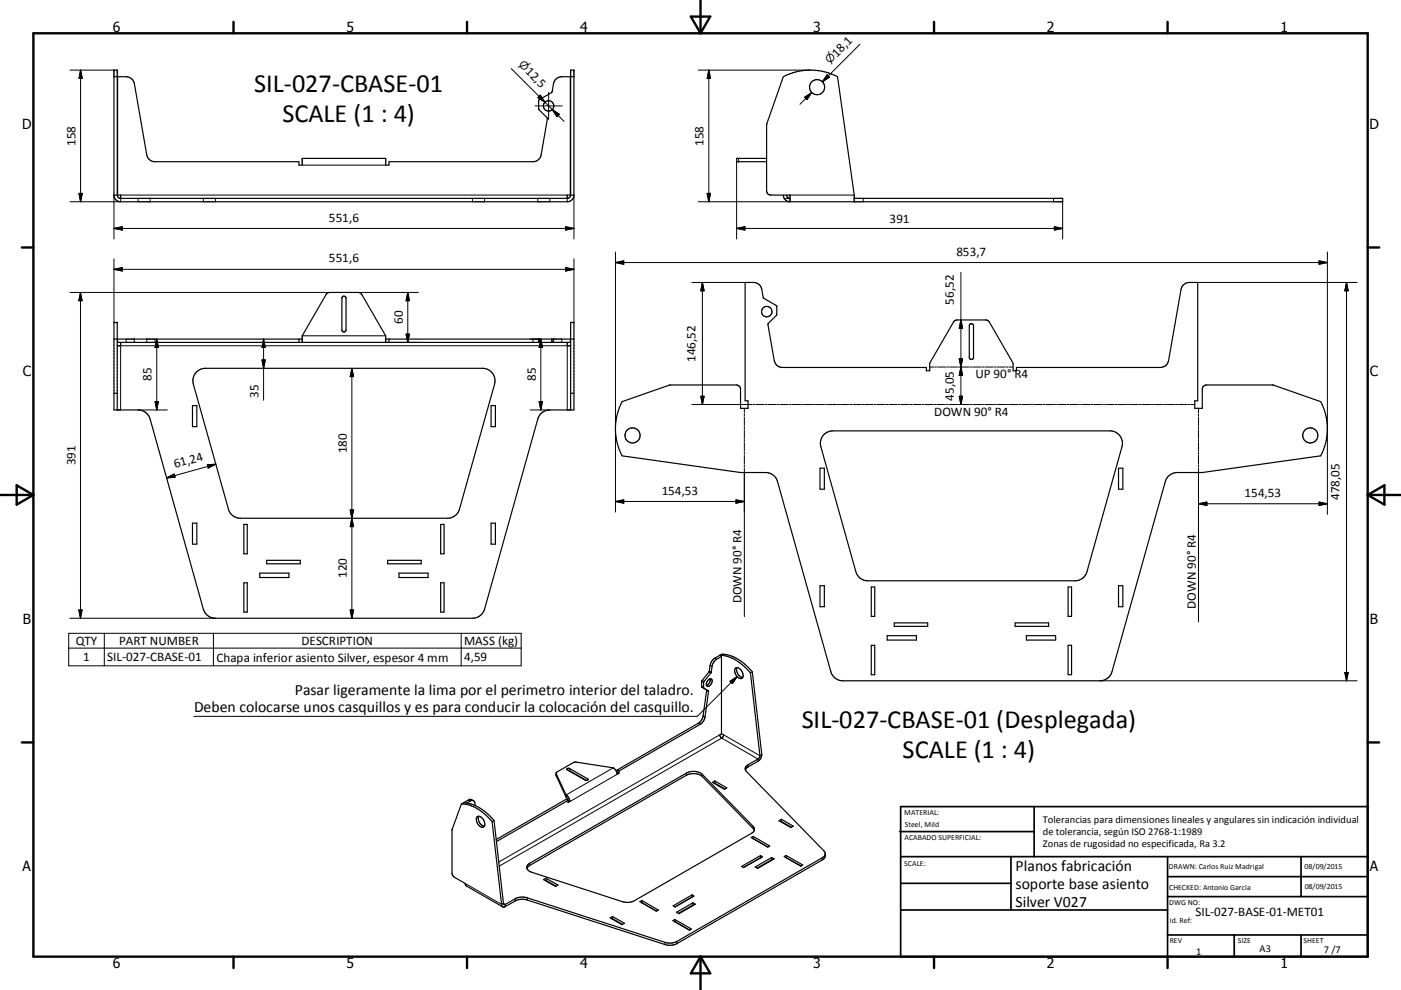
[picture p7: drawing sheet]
<svg xmlns="http://www.w3.org/2000/svg" width="420mm" height="297mm" viewBox="0 0 420 297" stroke-linecap="round" stroke-linejoin="round" font-family="sans-serif">
<g fill="none" stroke="#000" stroke-width=".36">
<path d="M34.2 23h1M171.1 23h1M34.2 58.5v-37.5h1v37.5M34.2 58.5h1M34.2 58.5a1.98 1.98 0 0 0 2 2h133.9a2.02 2.02 0 0 0 2-2M35.2 58.5l.3 .8 .7 .2M36.2 59.5v-1h-.9v-35.5h2.5a2.57 2.57 0 0 1 2.5 2.1l3.7 21.4a2.5 2.5 0 0 0 2.5 2h43.1v1h1v-2h25v2h1v-1h43.2a2.5 2.5 0 0 0 2.4-2l1.9-10.9-2.6-2.8v-2.6l3.9-2.5 .6-2.6a2.56 2.56 0 0 1 2.4-2.1h2.6v35.5h-.9v1M36.2 59.5h133.9M171.1 58.5v-37.5h1v37.5M171.1 58.5h1M171.1 58.5l-.4 .8-.6 .2M229.8 47.5h-9v1h9"/>
<path d="M234.8 58.5a1.97 1.97 0 0 0 2 2M235.8 58.5l.4 .8 .6 .2M256.1 59.5h62.5v1h-81.8M236.8 60.5v-2h-5.7a1.22 1.22 0 0 1-1.3-1.2l.1-20 4.9-14.3a17.6 17.6 0 0 1 16.3 0l5 35.5v2M102.7 89a.62 .62 0 0 1 .7-.1 .62 .62 0 0 1 .3 .6v9.5a.62 .62 0 0 1-.6 .6 .62 .62 0 0 1-.6-.6v-9.5zM290.7 97.4a.64 .64 0 0 1 .7-.3 .64 .64 0 0 1 .5 .6v9.5a.64 .64 0 0 1-.7 .7 .64 .64 0 0 1-.6-.7zM34.2 101.7h1M34.2 118h1M36.2 102.7v1h-1M58.7 111.8l1.1-.9 1.8-.4h83.1a3.8 3.8 0 0 1 3.6 4.7l-10.5 37.5a3.7 3.7 0 0 1-3.7 2.8h-62a3.8 3.8 0 0 1-3.6-2.8l-10.5-37.5a3.8 3.8 0 0 1 .7-3.4zM89.6 101.7v1M90.6 102.7v-2l7.1-12.3 .4-.4 .7-.3h8.6l.7 .3 7.5 12.7v2"/>
<path d="M90.6 101.7h-55.3v1h135.7v-1h-55.4M116.6 101.7v1M161.5 101.7v1M170.1 102.7v1h1M171.1 101.7h1M171.1 118h1M35.2 123v-26.3h-1v26.3h7.2a3.8 3.8 0 0 1 3.6 2.7l16 57.1a3.8 3.8 0 0 0 3.6 2.7h77a3.8 3.8 0 0 0 3.7-2.7l15.9-57.1a3.7 3.7 0 0 1 3.6-2.7h7.3v-26.3h-1v26.3M57.7 121.7h1.3v6.3h-1.3zM147.2 121.7h1.3v6.3h-1.3zM186.5 120.5l14.3-5h20a1.26 1.26 0 0 1 1.2 1.2v5.8h2.3v-2.3h-.9v-35.5h2.5a2.55 2.55 0 0 1 2.5 2.1l.5 2.6 4 2.5-.1 2.6-2.6 2.8 1.9 10.9a2.5 2.5 0 0 0 2.5 2h43.1v1h1v-2.2l7.2-12.4 .5-.5 .6-.1h8.5l.9 .4 7.3 12.6v2.2h1v-1h43.2a2.49 2.49 0 0 0 2.5-2l3.7-21.4a2.48 2.48 0 0 1 2.4-2.1h2.6v35.5h-.9v2.3h2.3v-5.8a1.26 1.26 0 0 1 1.2-1.2h20l14.3 5a17.4 17.4 0 0 1 0 16.3l-35.5 5h-7.5a3.8 3.8 0 0 0-3.6 2.7l-16 57a3.7 3.7 0 0 1-3.6 2.7h-77.1a3.8 3.8 0 0 1-3.6-2.7l-16-57a3.7 3.7 0 0 0-3.6-2.7h-7.5l-35.5-5a17.6 17.6 0 0 1 0-16.3zM246.9 130.6l1-.9 1.8-.4h83.1a3.7 3.7 0 0 1 3.6 4.7l-10.5 37.5a3.7 3.7 0 0 1-3.6 2.7h-62.1a3.8 3.8 0 0 1-3.6-2.7l-10.5-37.5a3.7 3.7 0 0 1 .8-3.4zM57.7 157h1.3v6.3h-1.3z"/>
<path d="M73.1 157.3h1v8.8h-1zM132.1 157.3h1v8.8h-1zM147.2 157h1.3v6.3h-1.3zM245.8 140.5h1.3v6.3h-1.3zM335.3 140.5h1.3v6.3h-1.3zM73.1 174.8h1v8.8h-1zM77.9 171.9h8.7v1.4h-8.7zM80 168.1h10v1h-10zM116.2 168.1h10.1v1h-10.1zM119.6 171.9h8.8v1.4h-8.8zM132.1 174.8h1v8.8h-1zM245.8 175.7h1.3v6.3h-1.3z"/>
<path d="M261.2 176.1h1.1v8.8h-1.1zM320.2 176.1h1.1v8.8h-1.1zM335.3 175.7h1.3v6.3h-1.3zM215.8 196.6a12.2 12.2 0 0 1 9.2 5.3M215.8 196.6a3.2 3.2 0 0 1 2.9 0 15 15 0 0 1 6.8 5M215.8 196.6v.1M216.3 197l-1.6 .9-.7 .7-.5 1-.3 2.1-2.3 3 .1 1.7 1.4 1-1 7.7a3.2 3.2 0 0 1-1.4 2.2l-24.4 14M216.3 197l-.6-.4-1.4 .9a3.2 3.2 0 0 0-1.4 2.1l-.3 1.9-2.2 3v1.6l1.4 .8M216.3 197v23.2l-.5 .3v.2a.53 .53 0 0 0 .4 .6 .53 .53 0 0 0 .7-.5v-.3l-.6-.4M261.2 193.6h1.1v8.8h-1.1zM266 190.7h8.8v1.3h-8.8zM268.1 186.9h10v1h-10z"/>
<path d="M304.3 186.9h10.1v1h-10.1zM307.7 190.7h8.8v1.3h-8.8zM320.2 193.6h1.1v8.8h-1.1zM211.8 206.9v.1M211.8 207l-1 7.8a3 3 0 0 1-1.4 2.1l-24.4 14.1M212.9 203.7h.1a1.23 1.23 0 0 1-.3 2.1l-.6 .1-.3-.3M212.9 203.7a1.74 1.74 0 0 0-1.1 1.9M212.9 203.7a1.74 1.74 0 0 1-1.1 1.9M220.5 200.5a1.76 1.76 0 0 1 2.2 1.6 .97 .97 0 0 1-.3 1.4 .97 .97 0 0 1-1.4-.5 2.09 2.09 0 0 1-.5-2.5zM220.9 200.3a2.38 2.38 0 0 0 1.8 3M225 201.9l2.8 24.8M225.5 201.6l-.5 .3"/>
<path d="M225.5 201.6l2.9 24.8M166.7 232l.1 .8 2.9 6.4M169.7 238.5l.7 .7 .5 1.3M169.7 239.2l.6 .9M169.7 238.5v.7M170 230.6h.8l5.5 3.1a.48 .48 0 0 1-.3 .5 .48 .48 0 0 1-.5-.1l-5.4-3.1zM170.4 231.1l5.5 3M185 231l.6 .3M185 231.7h-.1M185 231v.7M185 231.7l.6 .3M185.6 231.3v.7"/>
<path d="M185.6 232l-.6 .3a2.42 2.42 0 0 0-1.1-1.9l-11.5-1.8-5.4 3-.3 .4 3 6.5M213.6 234.7l.7-.4 3.6 2.1-.7 .4zM214.3 235l-.1 .1M214.3 234.3v.7M214.3 235l3 1.7M227.8 226.7l-.4 .9-3.1 1.8a1.23 1.23 0 0 0-.5 2.1l23.2 23.8 .4 .8M228.4 226.4l-.6 .3M228.4 226.4l-.2 .8-.5 .9-3.7 2.1-.5 .8M138.3 241.2a4.9 4.9 0 0 1 4.3 .5 16.4 16.4 0 0 1 5.5 4.5M138.3 241.2a12.6 12.6 0 0 1 9.2 5.3M138.3 241.2l-2.8 7.7 .2 13.7 .5 .6 3.3 1.9 .2 .6 11 6.4M139 240.8v.1"/>
<path d="M142 240.2l.3 .5 .2 1M142 240.2h-.8l-1.2 .7M142 240.2l-1.1-.4-1.9 1M143 245.1a1.97 1.97 0 0 1 2.4 2.2 .91 .91 0 0 1-.8 .9 .91 .91 0 0 1-1-.6 2.12 2.12 0 0 1-.6-2.5zM143.5 244.9a2.41 2.41 0 0 0 1.7 3M147.5 246.5l2.9 24.8M148.1 246.2l-.6 .3M148.1 246.2l2.8 24.8M158.3 259.4l47.5-27.5a4.5 4.5 0 0 1 4.7 .4l15.3 15.6a1.22 1.22 0 0 1-.5 2.1l-35.1 20.2a4.6 4.6 0 0 1-3.6 .3l-27.1-8.8a1.45 1.45 0 0 1-1.3-.8 1.45 1.45 0 0 1 .1-1.5zM170.3 240.1l-21.5 12.4M170.3 240.1l-.6-.3-20.9 12.1M170.3 240.1v.7l.6-.3"/>
<path d="M170.3 240.1l.6 .4M225.2 251.3l.6-.4 5 2.9-.6 .3zM225.8 250.9v.7M226.2 249.1l-15.7-16.2a4.4 4.4 0 0 0-4.7-.3l-47 27-.8 .9M228 256.7l.6 .3-5.7 3.3M228 256.7l-5.7 3.3 .6 .3M228 256.7v.6l-5.1 3M231.4 257.9l-4.4 2.5M231.4 257.3v.6M231.4 257.9l.1 .1M233.5 246.2l.8-.4 3.5 2.1-.7 .4zM234.3 245.8v.7"/>
<path d="M234.3 246.5l3 1.7M234.3 246.5h-.2M235.7 256.7l-.6 .3 5 2.9M235.7 256.7l5 2.8-.6 .4M235.7 256.7v.6l4.4 2.5M247.4 256.1l-.1 1.1-.8 .8-43.6 25.1a4.5 4.5 0 0 1-3.5 .3l-41.3-13.4a4.8 4.8 0 0 0-3.6 .3l-3 1.7a.69 .69 0 0 1-.8 .1 .69 .69 0 0 1-.3-.8M247.4 256.1l-.2 .7-.7 .5-43.6 25.1a4.5 4.5 0 0 1-3.5 .3l-41.3-13.3a4.8 4.8 0 0 0-3.6 .2l-3.2 1.8h-.2l-.2-.4M150.9 271l-.5 .3M163 263.9l.7-.4 3.6 2-.8 .4zM163.7 264.1l-.2 .1M163.7 263.5v.6M163.7 264.1l3 1.7"/>
<path d="M182.9 275.4l.7-.4 3.6 2-.7 .4zM183.6 275.6l-.1 .1M183.6 275v.6M183.6 275.6l3 1.7M191.8 270.5l.6-.3 5 2.8-.6 .4zM192.4 270.8h.1M192.4 270.2v.6M201.8 271.8l5.7-3.3 .6 .3-5.7 3.3zM202.3 275.9l-.6 .3 5 2.9M202.3 275.9l5 2.8-.6 .4M202.3 275.9v.6l4.4 2.6M202.8 273.7l4.9-2.9 .8 .5-5 2.8z"/>
<path d="M207.5 268.5v.7M207.7 271.5l-4.3 2.5M207.7 270.8v.7M207.7 271.5l.2 .1M226.4 260.1l5-2.8 .7 .4-4.9 2.8z"/>
<circle cx="164.5" cy="31.8" r="1.56"/>
<circle cx="245" cy="26.2" r="2.27"/>
<circle cx="229.9" cy="93.5" r="1.56"/>
<circle cx="189.6" cy="130.6" r="2.26"/>
<circle cx="392.8" cy="130.6" r="2.26"/>
</g>
<g fill="none" stroke="#000" stroke-width=".3">
<path d="M257.8 13.3l-11.2 11.2M21 21h13.2M24.2 21l.5 2.5h-1zM24.2 21v39.5M153.3 20.6l10.1 10.1M160.4 31.8h8.1M162 28.6l1.4 2.1-2.1-1.4zM163.4 30.7l2.2 2.2M164.5 27.7v8.1M165.6 32.9l3.5 3.5M165.6 32.9l2.1 1.4-.7 .7zM209.3 21h33.7"/>
<path d="M212.5 21v39.5M212.5 21l.5 2.5h-1zM241.2 29.2l2.2-1.5-1.4 2.2zM243.4 27.7l-3.6 3.6M248 22.4l.7 .7-2.1 1.4zM23.7 58h1l-.5 2.5zM34.2 58.5v13.2M36.2 58.5h133.9M36.2 59.5v1h-15.2M41.4 59.5v1M45 59.5v1M61 59.5v1"/>
<path d="M64.6 59.5v1M90.6 49.5h25M141.6 59.5v1M145.3 59.5v1M161.2 59.5v1M164.8 59.5v1M170.1 59.5v1M172.1 58.5v13.2M212 58h1l-.5 2.5zM220.8 48.5v23.2M221.5 47.5v1M235.1 59.5h1.7"/>
<path d="M236.8 58.5h19.3M258.8 59.5v1M315.9 59.5v1M34.2 77.6v19.2h1M34.2 68.5h137.9M34.2 68.5l2.5-.5v1zM169.6 68l2.5 .5-2.5 .5zM172.1 77.6v19.2h-1M184.5 78.8l2.5-.5v1zM184.5 75.6v78M184.5 78.8h213.5M209.3 60.5h27.5"/>
<path d="M220.8 68.5h97.8M220.8 68.5l2.5-.5v1zM316.1 68l2.5 .5-2.5 .5zM318.6 60.5v11.2M395.5 78.3l2.5 .5-2.5 .5zM398 75.6v78.7M21 87.7h77.8M24.1 87.7l.5 2.5h-1zM24.1 87.7v97.8M34.2 80.8l2.5-.5v1zM34.2 80.8h137.9M107.4 87.7h18"/>
<path d="M122.3 87.7v15M122.3 87.7l.4 2.5h-.9zM169.6 80.3l2.5 .5-2.5 .5zM207.4 84.7h16M210.6 84.7v36.7M210.6 84.7l.5 2.6h-1zM288.1 81.7v39.7M288.1 96l.5 2.5h-1zM359.1 84.7h47.8M403.7 84.7l.5 2.6h-1zM403.7 84.7v119.5M37.8 101.7v1"/>
<path d="M40.3 101.7v1M44 101.7v1M46.5 101.7v1M47 101.7l.5 2.5h-1zM47 101.7v21.3M78.5 108h1l-.5 2.5zM79 101.7l.5 2.5h-1zM79 101.7v18.4M90.6 100.7h25M105.5 110.5v75M105.5 110.5l.5 2.5h-1zM115.6 102.7h9.8"/>
<path d="M121.8 100.2h.9l-.4 2.5zM159 101.7h3.2M159.8 101.7v1M161.7 101.7v1M162.1 101.7v21.3M162.1 101.7l.5 2.5h-1zM165.3 101.7v1M165.5 101.7v1M166 101.7v1M168.4 101.7v1M210.1 118.9h1l-.5 2.5zM278.7 110.1h1.2"/>
<path d="M280.2 110.1h.6M281.1 110.1h2.4M283.8 110.1h.6M284.7 110.1h2.4M287.4 110.1h.6M287.6 118.9h1l-.5 2.5zM287.6 107.6l1 5h-1l1-5zM288.3 110.1h2.3M290.9 110.1h.6M291.8 110.1h2.4M294.5 110.1h.6M295.4 110.1h2.4"/>
<path d="M298.1 110.1h.6M299 110.1h2.3M301.7 110.1h.5M302.5 110.1h1.2M36.2 123v-19.3h133.9v19.3M41.4 123h8.8M46.5 120.5h1l-.5 2.5zM62.2 139.5l2.5-.2-2.3 1.1zM64.7 139.3l-14.8 4.1M159 123h5.8M161.6 120.5h1l-.5 2.5zM207.4 121.4h18.1"/>
<path d="M223.2 122.5v1.3M223.2 124.1v.6M223.2 125.1v2.5M223.2 128v.6M223.2 128.9v2.6M223.2 131.8v.6M223.2 132.8v2.5M223.2 135.7v.6M223.2 136.6v2.6M223.2 139.5v.7M225.8 121.4h.6M226.7 121.4h2.4"/>
<path d="M229.4 121.4h.6M230.3 121.4h2.4M233 121.4h.6M233.9 121.4h2.4M236.6 121.4h.7M237.6 121.4h2.4M240.3 121.4h.6M241.2 121.4h2.4M243.9 121.4h.6M244.8 121.4h2.4M247.5 121.4h.6M248.4 121.4h2.4"/>
<path d="M251.1 121.4h.6M252 121.4h2.4M254.7 121.4h.6M255.7 121.4h2.4M258.4 121.4h.6M259.3 121.4h2.4M262 121.4h.6M262.9 121.4h2.4M265.6 121.4h.6M266.5 121.4h2.4M269.2 121.4h.6M270.1 121.4h2.4"/>
<path d="M272.8 121.4h.6M273.7 121.4h2.5M276.5 121.4h.6M277.4 121.4h2.4M280.1 121.4h.6M281 121.4h2.4M283.7 121.4h.6M284.6 121.4h2.4M287.3 121.4h.6M288.2 121.4h2.4M290.9 121.4h.6M291.8 121.4h2.5"/>
<path d="M294.6 121.4h.5M295.5 121.4h2.4M298.2 121.4h.6M299.1 121.4h2.4M301.8 121.4h.6M302.7 121.4h2.4M305.4 121.4h.6M306.3 121.4h2.4M309 121.4h.6M309.9 121.4h2.4M312.7 121.4h.6M313.6 121.4h2.4"/>
<path d="M316.3 121.4h.6M317.2 121.4h2.4M319.9 121.4h.6M320.8 121.4h2.4M323.5 121.4h.6M324.4 121.4h2.4M327.1 121.4h.6M328 121.4h2.4M330.7 121.4h.6M331.7 121.4h2.4M334.4 121.4h.6M335.3 121.4h2.4"/>
<path d="M338 121.4h.6M338.9 121.4h2.4M341.6 121.4h.6M342.5 121.4h2.4M345.2 121.4h.6M346.1 121.4h2.4M348.9 121.4h.5M349.7 121.4h2.5M352.5 121.4h.6M353.4 121.4h2.4M356.1 121.4h.6M357 121.4h1.2"/>
<path d="M359.3 122.5v1.3M359.3 124.1v.6M359.3 125.1v2.5M359.3 128v.6M359.3 128.9v2.6M359.3 131.8v.6M359.3 132.8v2.5M359.3 135.7v.6M359.3 136.6v2.6M359.3 139.5v.7M49.9 143.4l2.3-1.2 .3 1zM105 153l1 5h-1l1-5z"/>
<path d="M184.5 150.5h38.7M184.5 150.5l2.5-.5v1zM220.6 150l2.6 .5-2.6 .5zM223.2 140.5v44.5M359.3 140.5v46.1M359.3 151.1h38.7M359.3 151.1l2.5-.5v1zM395.5 150.6l2.5 .5-2.5 .5zM20.6 190h135.6v9.8h-135.6zM20.6 194.4h135.6M21 185.5h43.6M23.6 183h1l-.5 2.5z"/>
<path d="M31.3 190v9.8M64 190v9.8M105 183h1l-.5 2.5zM138.3 190v9.8M212.9 199.6l.6 .3M214.3 197.5l.6 .3M209.4 216.9l.6 .4M210.4 206l.5 .3M210.4 204.5l.5 .3M210.5 206.2l.5 .3M210.5 204.1l.6 .4M210.8 214.8l.6 .3"/>
<path d="M211.8 206.9l.5 .3M211.9 207.2l.5 .3M212.5 201.6l.6 .3M212.7 201.3l.6 .3M218.9 204.4l2.1-1.4-1.4 2.1zM221 203l-11.9 11.9h-151M329.8 204.2h77.1M403.2 201.8h1l-.5 2.4zM166.8 232.1v.7M170.8 230.6v.6M176.2 233.7v.4M183.9 230.4l-14.2 8.1"/>
<path d="M185 232.3l-14.1 8.2M205.8 231.9v.7M210.5 232.3v.6M215.8 220.5l-66.3 38.1M216.9 220.5l10.9 6.2M224.3 229.4v.7M227.3 228.4v-.7l-10.9-6.3-66.7 38.5M140.4 240l.6 .3M158.8 259v.6M225.8 247.9v.7M246.5 257.3v.7M139.5 265.1l10.9 6.2"/>
<path d="M150.9 271l.6 .3v.7M154.5 269.6v.7M158.1 269.4v.6M199.4 282.7v.7M202.9 282.4v.7"/>
</g>
<g fill="#000">
<circle cx="228" cy="257.3" r=".18"/>
<circle cx="202.3" cy="276.5" r=".18"/>
</g>
<g fill="none" stroke="#000" stroke-width=".71">
<path d="M10 10h400v277h-400zM70 6.6v3.4M140 6.6v3.4M207.1 5h5.8l-2.9 5zM210 0v10M280 6.6v3.4M350 6.6v3.4M6.6 74.2h3.4M410 74.2h3.5M0 148.5h10M5 145.6l5 2.9-5 2.9zM410 148.5h10.1"/>
<path d="M410 148.5l5.1-2.9v5.8zM6.6 222.7h3.4M410 222.7h3.5M70 287v3.4M140 287v3.4M210 287v10M210 287l2.9 5h-5.8zM280 287v3.4M350 287v3.4"/>
</g>
<g fill="none" stroke="#000" stroke-width=".51">
<path d="M269.7 249.5h40.3M270 242h140v45h-140zM270 257h140M303.1 257v16M310 242v15M350 257v30M390.1 257v12M270 265h33.1M270 273h80M350 269h60M350 263h60M350 280.5h60"/>
<path d="M370 280.5v6.5M390.1 280.5v6.5"/>
</g>
<g fill="#000" stroke="#000" stroke-width=".3">
<path d="M24.2 21l.5 2.5h-1zM162 28.6l1.4 2.1-2.1-1.4zM165.6 32.9l2.1 1.4-.7 .7zM212.5 21l.5 2.5h-1zM241.2 29.2l2.2-1.5-1.4 2.2zM248 22.4l.7 .7-2.1 1.4zM23.7 58h1l-.5 2.5zM212 58h1l-.5 2.5zM34.2 68.5l2.5-.5v1zM169.6 68l2.5 .5-2.5 .5zM184.5 78.8l2.5-.5v1zM220.8 68.5l2.5-.5v1z"/>
<path d="M316.1 68l2.5 .5-2.5 .5zM395.5 78.3l2.5 .5-2.5 .5zM24.1 87.7l.5 2.5h-1zM34.2 80.8l2.5-.5v1zM122.3 87.7l.4 2.5h-.9zM169.6 80.3l2.5 .5-2.5 .5zM210.6 84.7l.5 2.6h-1zM288.1 96l.5 2.5h-1zM403.7 84.7l.5 2.6h-1zM47 101.7l.5 2.5h-1zM78.5 108h1l-.5 2.5zM79 101.7l.5 2.5h-1z"/>
<path d="M105.5 110.5l.5 2.5h-1zM121.8 100.2h.9l-.4 2.5zM162.1 101.7l.5 2.5h-1zM210.1 118.9h1l-.5 2.5zM287.6 107.6h1l-.5 2.5zM287.6 118.9h1l-.5 2.5zM288.1 110.1l.5 2.5h-1zM46.5 120.5h1l-.5 2.5zM161.6 120.5h1l-.5 2.5zM49.9 143.4l2.3-1.2 .3 1zM62.2 139.5l2.5-.2-2.3 1.1zM105 153h1l-.5 2.5z"/>
<path d="M105.5 155.5l.5 2.5h-1zM184.5 150.5l2.5-.5v1zM220.6 150l2.6 .5-2.6 .5zM359.3 151.1l2.5-.5v1zM395.5 150.6l2.5 .5-2.5 .5zM23.6 183h1l-.5 2.5zM105 183h1l-.5 2.5zM218.9 204.4l2.1-1.4-1.4 2.1zM403.2 201.8h1l-.5 2.4z"/>
</g>
<g font-size="7.9">
<text x="76.2" y="27.5">SIL-027-CBASE-01</text>
<text x="84.7" y="36.5">SCALE (1 : 4)</text>
<text x="240.4" y="218.4">SIL-027-CBASE-01 (Desplegada)</text>
<text x="270.6" y="227.4">SCALE (1 : 4)</text>
</g>
<g font-size="4.7">
<text x="88.4" y="208.4">Pasar ligeramente la lima por el perimetro interior del taladro.</text>
<text x="58.2" y="213.7">Deben colocarse unos casquillos y es para conducir la colocación del casquillo.</text>
<text x="304.5" y="261.2">Planos fabricación</text>
<text x="304.5" y="266.6">soporte base asiento</text>
<text x="304.5" y="272">Silver V027</text>
</g>
<g font-size="4.2">
<text x="33.9" y="9.6">6</text>
<text x="103.9" y="9.6">5</text>
<text x="173.9" y="9.6">4</text>
<text x="243.8" y="9.6">3</text>
<text x="313.9" y="9.6">2</text>
<text x="383.9" y="9.6">1</text>
<text x="6.7" y="38.7">D</text>
<text x="410.5" y="38.7">D</text>
<text x="6.9" y="112.9">C</text>
<text x="410.7" y="112.9">C</text>
<text x="6.9" y="187.1">B</text>
<text x="410.7" y="187.1">B</text>
<text x="6.8" y="261.4">A</text>
<text x="410.7" y="261.4">A</text>
<text x="33.9" y="290.4">6</text>
<text x="103.9" y="290.4">5</text>
<text x="173.9" y="290.4">4</text>
<text x="243.8" y="290.4">3</text>
<text x="313.9" y="290.4">2</text>
<text x="383.9" y="290.4">1</text>
</g>
<g font-size="3.9">
<text x="250.9" y="17.3" transform="rotate(-45 250.9 17.3)">18,1</text>
<text x="157.3" y="21.6" transform="rotate(45 157.3 21.6)">12,5</text>
<text x="22.6" y="43.8" transform="rotate(-90 22.6 43.8)">158</text>
<text x="210.9" y="43.8" transform="rotate(-90 210.9 43.8)">158</text>
<text x="98.6" y="66.5">551,6</text>
<text x="266.7" y="67">391</text>
<text x="286.8" y="76.7">853,7</text>
<text x="98.6" y="78.7">551,6</text>
<text x="286" y="91.4" transform="rotate(-90 286 91.4)">56,52</text>
<text x="120.7" y="97.2" transform="rotate(-90 120.7 97.2)">60</text>
<text x="208.5" y="108.5" transform="rotate(-90 208.5 108.5)">146,52</text>
<text x="292.4" y="113.5">UP 90° R4</text>
<text x="45.5" y="114.4" transform="rotate(-90 45.5 114.4)">85</text>
<text x="77.5" y="119.3" transform="rotate(-90 77.5 119.3)">35</text>
<text x="160.6" y="114.4" transform="rotate(-90 160.6 114.4)">85</text>
<text x="280.1" y="124.8">DOWN 90° R4</text>
<text x="286" y="120.2" transform="rotate(-90 286 120.2)">45,05</text>
<text x="104" y="136" transform="rotate(-90 104 136)">180</text>
<text x="22.6" y="139.6" transform="rotate(-90 22.6 139.6)">391</text>
<text x="52.5" y="140.5" transform="rotate(-16 52.5 140.5)">61,24</text>
<text x="198.4" y="148.4">154,53</text>
<text x="373.1" y="149.1">154,53</text>
<text x="401.6" y="149.9" transform="rotate(-90 401.6 149.9)">478,05</text>
<text x="104" y="173.5" transform="rotate(-90 104 173.5)">120</text>
<text x="222.3" y="181" transform="rotate(-90 222.3 181)">DOWN 90° R4</text>
<text x="358.5" y="182.6" transform="rotate(-90 358.5 182.6)">DOWN 90° R4</text>
<text x="22.7" y="193.5">QTY</text>
<text x="35.7" y="193.5">PART NUMBER</text>
<text x="90.4" y="193.5">DESCRIPTION</text>
<text x="139.2" y="193.5">MASS (kg)</text>
<text x="25" y="198.4">1</text>
<text x="32.2" y="198.4">SIL-027-CBASE-01</text>
<text x="64.9" y="198.5">Chapa inferior asiento Silver, espesor 4 mm</text>
<text x="139.2" y="198.4">4,59</text>
<text x="358.4" y="274.9">SIL-027-BASE-01-MET01</text>
</g>
<g font-size="3.3">
<text x="155.4" y="19.6" transform="rotate(45 155.4 19.6)">⌀</text>
<text x="248.8" y="19.2" transform="rotate(-45 248.8 19.2)">⌀</text>
</g>
<g font-size="3.1">
<text x="312.7" y="246.8">Tolerancias para dimensiones lineales y angulares sin indicación individual</text>
<text x="312.7" y="250.4">de tolerancia, según ISO 2768-1:1989</text>
<text x="312.7" y="254">Zonas de rugosidad no especificada, Ra 3.2</text>
<text x="358.6" y="286.5">1</text>
<text x="377.6" y="285.6">A3</text>
<text x="396.9" y="285.9">7 /7</text>
</g>
<g font-size="2.4">
<text x="271.1" y="244.4">MATERIAL:</text>
<text x="271.2" y="252">ACABADO SUPERFICIAL:</text>
<text x="271.3" y="248">Steel, Mild</text>
<text x="271.1" y="259.7">SCALE:</text>
<text x="350.4" y="260.8">DRAWN: Carlos Ruiz Madrigal</text>
<text x="391.1" y="260.6">08/09/2015</text>
<text x="350.5" y="267">CHECKED: Antonio Garcia</text>
<text x="391.2" y="266.7">08/09/2015</text>
<text x="350.5" y="271.4">DWG NO:</text>
<text x="350.7" y="276.9">Id. Ref:</text>
<text x="350.7" y="282.8">REV</text>
<text x="371.1" y="282.9">SIZE</text>
<text x="390.8" y="283">SHEET</text>
</g>
</svg>
